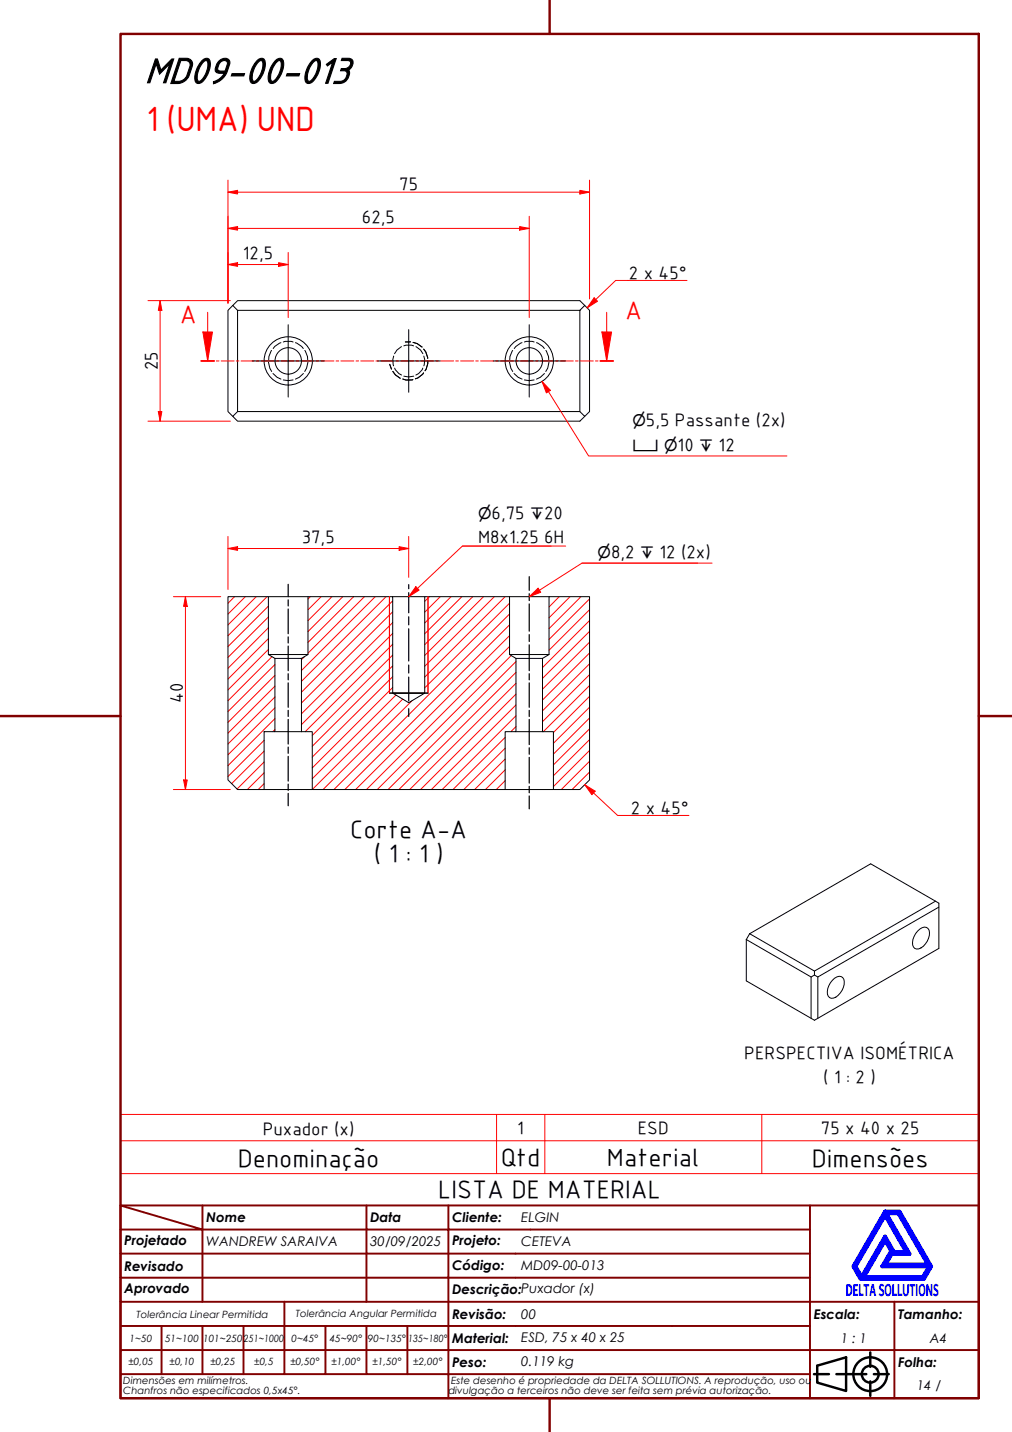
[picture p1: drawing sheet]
<svg xmlns="http://www.w3.org/2000/svg" width="210mm" height="297mm" viewBox="0 0 210 297" stroke-linecap="round" stroke-linejoin="round" font-family="sans-serif">
<!-- layer: Hatch (ABNT) -->
<g fill="none" stroke="#f00" stroke-width=".21">
<path d="M48.6 123.8l-1.3 1.3M50.9 123.8l-3.6 3.6M53.1 123.8l-5.8 5.8M55.4 123.8l-8.1 8.1M55.7 134.7l-8.4 8.4M55.7 132.5l-8.4 8.4M55.7 130.2l-8.4 8.4M55.7 128l-8.4 8.4M55.7 125.7l-8.4 8.4M56.4 136.2l-9.1 9.2M57 137.8l-9.7 9.8M63.2 136.2l-.7 .6"/>
<path d="M64.4 123.8l-.5 .5M66.6 123.8l-2.7 2.7M68.9 123.8l-5 4.9M71.1 123.8l-7.2 7.2M73.3 123.8l-9.4 9.5M75.6 123.8l-11.7 11.7M77.8 123.8l-15.3 15.3M80.1 123.8l-17.6 17.5M81.4 138.1l-16.6 16.7M81.4 135.9l-16.6 16.7M81.4 133.6l-18.1 18.2M81.4 131.4l-18.9 18.9"/>
<path d="M81.4 129.1l-18.9 19M81.4 126.9l-18.9 18.9M81.4 124.6l-18.9 19M89.1 123.8l-1 .9M91.3 123.8l-3.2 3.2M93.6 123.8l-5.5 5.4M95.8 123.8l-7.7 7.7M98 123.8l-9.9 9.9M100.3 123.8l-12.2 12.2M102.5 123.8l-14.4 14.4M104.8 123.8l-16.7 16.6M105.7 134.1l-29.7 29.7"/>
<path d="M105.7 131.9l-31.9 31.9M105.7 129.6l-34.2 34.2M105.7 127.4l-36.4 36.4M105.7 125.1l-17.6 17.6M106 136l-27.7 27.8M107 139.5l-24.3 24.3M107 137.2l-26.5 26.6M116 123.8l-2.1 2.1M118.2 123.8l-4.3 4.4M120.5 123.8l-6.6 6.6M122.3 139.9l-9.8 9.8M122.3 137.7l-9.8 9.8"/>
<path d="M122.3 133.2l-9.8 9.8M122.3 131l-9.8 9.7M122.3 128.7l-9.8 9.8M122.3 126.5l-8.4 8.4M122.3 135.5l-9.8 9.7M122.3 124.2l-8.4 8.4M54.8 158.1l-5.6 5.6M54.8 155.8l-6.8 6.7M54.8 153.6l-7.5 7.5M57 151.3l-.4 .5M57 149.1l-9.7 9.7M57 146.8l-9.7 9.8"/>
<path d="M57 144.6l-9.7 9.7M57 140.1l-9.7 9.7M57 142.3l-9.7 9.8M81.4 142.6l-16.6 16.7M81.4 140.4l-16.6 16.6M82.1 144.2l-17.3 17.3M83.5 145l-18.7 18.8M85.4 145.4l-18.4 18.4M104.8 159.7l-4.1 4.1M104.8 157.4l-6.4 6.4M104.8 155.2l-8.6 8.6M104.8 153l-10.8 10.8"/>
<path d="M107 150.7l-1 1.1M107 148.5l-15.3 15.3M107 146.2l-17.5 17.6M107 144l-19.8 19.8M107 141.7l-22 22.1M122.3 144.4l-7.5 7.5M122.3 142.2l-9.6 9.6M122.3 157.9l-5.9 5.9M122.3 155.7l-7.5 7.5M122.3 153.4l-7.5 7.5M122.3 151.2l-7.5 7.5M122.3 148.9l-7.5 7.5"/>
<path d="M122.3 146.7l-7.5 7.5M54.8 162.5l-1.2 1.3M54.8 160.3l-3.5 3.5M104.8 161.9l-1.9 1.9M122.3 160.2l-3.6 3.6"/>
</g>
<!-- layer: Hidden (ABNT) -->
<g fill="none" stroke="#000" stroke-width=".21">
<path d="M55.7 75.1l.3 1.3 .3 .7M56.3 72.7l-.5 1.3-.1 .6M56.6 77.5l.9 .8 .8 .3M58.3 71.1l-1.3 .8-.3 .4M58.8 70.9l.4-.1 1.6 .1M58.8 78.8l1 .2 1-.2M61.3 71.1l1.3 .8 .3 .4M62.9 77.5l-.8 .8-.8 .3M63.2 72.7l.6 1.3v.6M63.9 75.1l-.3 1.3-.4 .7M80.8 75.6l.4 1M81.5 77l.5 .8 1 .7"/>
<path d="M81.7 73.9l-.2 .7 .1 1.3M81.9 76.4l.8 1.1 .6 .3M83.3 71.9l-1 .7-.5 .8M83.5 78.6l.7 .2 1.4-.1M83.8 71.7l.4-.1 1.6 .1M83.8 78l1 .2 1-.2M85.2 70.9h-1.1M85.7 71l.8 .3 1 .7M86.3 71.9l.9 .7 .5 .8M87.7 76.4l-.9 1.1-.5 .3M87.9 77.4l-1.2 1-.6 .2M87.9 72.4l.4 .6 .4 1.3"/>
<path d="M87.9 73.9l.2 .7-.2 1.3M88.7 74.9v.5l-.5 1.5M105.7 75.1l.3 1.3 .3 .7M106.3 72.7l-.5 1.3-.1 .6M106.6 77.5l.9 .8 .8 .3M108.3 71.1l-1.3 .8-.3 .4M108.8 78.8l1 .2 1-.2M108.8 70.9l.4-.1 1.6 .1M111.3 71.1l1.3 .8 .3 .4M112.9 77.5l-.8 .8-.8 .3M113.2 72.7l.6 1.3v.6M113.9 75.1l-.3 1.3-.4 .7"/>
</g>
<!-- layer: Visible (ABNT) -->
<g fill="none" stroke="#000" stroke-width=".21">
<path d="M48.3 63.4l-1 1v21l1 1M120.3 64.4h-71v21M121.3 63.4l1 1v21l-1 1-1-1v-21zM121.3 63.4l-1-1h-71l-1 1 1 1M120.3 85.4h-71l-1 1 1 1h71l1-1M47.3 123.8h8.4v12l1.3 .8v15.2h-2.2v12h-5.5l-2-2zM55.7 135.8h8.2M55.7 123.8h8.2M57 136.6h5.5M63.9 123.8h17.5v20l3.4 2 3.3-2v-20h17.6v12l1.3 .8v15.2h-2.2v12h-40v-12h-2.3v-15.2l1.4-.8zM81.4 123.8h6.7M105.7 135.8h8.2"/>
<path d="M105.7 123.8h8.2M107 136.6h5.5M57 151.8h5.5M80.8 143.8h8M107 151.8h5.5v-15.2l1.4-.8v-12h8.4v38l-2 2h-5.5v-12h-2.3M54.8 163.8h10M104.8 163.8h10M154.8 194.9v8.6l13.4 7.7M154.8 194.9l13.4 7.8M155.5 193.7l25.1-14.5 14.1 8.2v9.3l-25.8 14.9-.7-.4v-8.5l.7-.4M155.5 193.7l13.4 7.7M155.5 193.7l-.7 1.2"/>
<path d="M190.3 193.1a1.59 1.59 0 0 1 2.2-.5 2.95 2.95 0 0 1-1 3.7 1.35 1.35 0 0 1-2 .1 3.1 3.1 0 0 1 .8-3.3zM194 186.9l-25.1 14.5v.9l.7 .4M194.7 188.2l-25.1 14.5v8.5M172.7 203.3a1.59 1.59 0 0 1 2.1-.5 2.92 2.92 0 0 1-1 3.7 1.32 1.32 0 0 1-2 .1 3.1 3.1 0 0 1 .9-3.3z"/>
<circle cx="59.8" cy="74.9" r="5"/>
<circle cx="59.8" cy="74.9" r="2.74"/>
<circle cx="109.8" cy="74.9" r="5"/>
<circle cx="109.8" cy="74.9" r="2.74"/>
</g>
<!-- layer: Visible Narrow (ABNT) -->
<path d="M80.8 123.8v20M88.8 123.8v20" fill="none" stroke="#f00" stroke-width=".21"/>
<!-- layer: Linha Corte (ABNT) -->
<g fill="none" stroke="#f00" stroke-width=".21">
<path d="M41.7 74.9h2.7M43.1 68.9v6M44.9 74.9h.5M45.9 74.9h2.7M49 74.9h.6M50 74.9h2.7M53.1 74.9h.6M54.1 74.9h2.7M57.3 74.9h.5M58.3 74.9h2.7M61.4 74.9h.6M62.4 74.9h2.7"/>
<path d="M65.6 74.9h.5M66.5 74.9h2.8M69.7 74.9h.6M70.7 74.9h2.7M73.9 74.9h.5M74.8 74.9h2.7M78 74.9h.5M79 74.9h2.7M82.1 74.9h.6M83.1 74.9h2.7M86.3 74.9h.5M87.2 74.9h2.7"/>
<path d="M90.4 74.9h.5M91.4 74.9h2.7M94.5 74.9h.6M95.5 74.9h2.7M98.7 74.9h.5M99.7 74.9h2.7M102.8 74.9h.6M103.8 74.9h2.7M107 74.9h.5M107.9 74.9h2.7M111.1 74.9h.5M112.1 74.9h2.7"/>
<path d="M115.2 74.9h.6M116.2 74.9h2.7M119.4 74.9h.5M120.4 74.9h2.7M123.5 74.9h.5M124.5 74.9h2.7"/>
</g>
<path d="M41.7 74.9h2.7M124.5 74.9h2.7" fill="none" stroke="#f00" stroke-width=".36"/>
<path d="M42.1 68.9h2l-1 6z" fill="#f00"/>
<path d="M42.1 68.9h2l-1 6zM43.1 64.8v4.1M125.8 68.9v6" fill="none" stroke="#f00" stroke-width=".21"/>
<path d="M124.8 68.9h2.1l-1.1 6z" fill="#f00"/>
<path d="M124.8 68.9h2.1l-1.1 6zM125.8 64.8v4.1" fill="none" stroke="#f00" stroke-width=".21"/>
<path d="M25 236.6h178v-5.4h-178v12.2M103 231.2v12.2M113 231.2v12.2M158 231.2v12.2M203 236.6v6.8h-178M25 243.4v6.6h178v-6.6" fill="none" stroke="#f00" stroke-width=".21"/>
<!-- layer: Borda A3/A4 (ABNT) -->
<path d="M25 7h178v283h-178zM114 0v7M0 148.5h25M203 148.5h7M114 290v7" fill="none" stroke="#800000" stroke-width=".51"/>
<path d="M183.6 257.3l1.2 2.2-1.8 3.2h9.7l-1.3 2.2h-12.2zM183.6 252.1l4.4 7.6h-2.6l-1.8-3.2-4.9 8.4-1.3-2.2zM183.6 251.3h3l6.5 11.4-1.5 2.6h-13.1l-1.5-2.6zM183.8 251.7h2.5l6.2 10.6h-8.8l1.3-2.2h3.7zM185 259.7h.2l-.1 .2z" fill="none" stroke="#00f" stroke-width=".8"/>
<!-- layer: 0 -->
<path d="M178.5 265.3h13.1" fill="none" stroke="#000" stroke-width=".21"/>
<g fill="none" stroke="#800000" stroke-width=".4">
<path d="M25 250l17 5h-17M25 250h178v40h-178zM42 255h34v5h17M42 255v15M42 250v5M76 250v5h17v5M93 250v5h75M168 250v20h-143M25 260h51v10M25 275h17M33.5 275v10M50.5 275h-8.5v10"/>
<path d="M59 270v15h-8.5M67.5 275v10h-8.5M76 275v10h8.5M84.5 275v10M93 275h-42.5v10M93 260v5h-68M93 275v10h75M93 260h75M93 275h75M168 265h-75v10M185.5 270v10h17.5M203 270h-35v10h17.5v10"/>
<path d="M25 285h25.5M25 280h143v10M67.5 285h8.5M84.5 285h8.5v5"/>
</g>
<g fill="none" stroke="#000" stroke-width=".51">
<path d="M168.8 285h3.1M169.5 283.3l6-1.8v7l-6-1.7zM173.5 285h6.2M180.5 280.5v3M180.5 286.5v3M181.3 285h3"/>
<circle cx="180.5" cy="285" r="3.5"/>
<circle cx="180.5" cy="285" r="1.75"/>
</g>
<!-- layer: Marca de centro (ISO) -->
<path d="M52.3 74.9h15M59.8 67.4v15M78.3 74.9h13M84.8 68.4v13M102.3 74.9h15M109.8 67.4v15" fill="none" stroke="#000" stroke-width=".21"/>
<path d="M47.3 39.9h2" fill="none" stroke="#f00" stroke-width=".21"/>
<path d="M47.3 39.9l2-.4v.7z" fill="#f00"/>
<path d="M47.3 39.9l2-.4v.7zM120.3 39.9h2" fill="none" stroke="#f00" stroke-width=".21"/>
<path d="M120.3 39.5l2 .4-2 .3z" fill="#f00"/>
<path d="M47.3 37.4v25.5M49.3 39.9h71M120.3 39.5l2 .4-2 .3zM122.3 37.4v24.6M33.2 62.4v2" fill="none" stroke="#f00" stroke-width=".21"/>
<path d="M33.2 62.4l.4 2h-.8z" fill="#f00"/>
<path d="M33.2 62.4l.4 2h-.8zM33.2 85.4v2" fill="none" stroke="#f00" stroke-width=".21"/>
<path d="M32.8 85.4h.8l-.4 2z" fill="#f00"/>
<path d="M47.3 54.9h2M30.7 62.4h17.1M33.2 64.4v21M30.7 87.4h17.1M32.8 85.4h.8l-.4 2z" fill="none" stroke="#f00" stroke-width=".21"/>
<path d="M47.3 54.9l2-.4v.8z" fill="#f00"/>
<path d="M47.3 54.9l2-.4v.8zM57.8 54.9h2" fill="none" stroke="#f00" stroke-width=".21"/>
<path d="M57.8 54.5l2 .4-2 .4z" fill="#f00"/>
<path d="M47.3 52.4v10.5M47.3 47.4h2M49.3 54.9h8.5M57.8 54.5l2 .4-2 .4zM59.8 52.4v13.5" fill="none" stroke="#f00" stroke-width=".21"/>
<path d="M47.3 47.4l2-.4v.7z" fill="#f00"/>
<path d="M47.3 47.4l2-.4v.7zM107.8 47.4h2" fill="none" stroke="#f00" stroke-width=".21"/>
<path d="M107.8 47l2 .4-2 .3z" fill="#f00"/>
<path d="M47.3 44.9v18M49.3 47.4h58.5M107.8 47l2 .4-2 .3zM109.8 44.9v21" fill="none" stroke="#f00" stroke-width=".21"/>
<!-- layer: Eixo de trabalho (ISO) -->
<g fill="none" stroke="#000" stroke-width=".25">
<path d="M109.8 119.6v2.9M59.8 121.2v2.6M59.8 124.4v1.3M59.8 126.3v5.2M59.8 132.1v1.3M59.8 134v5.1M59.8 139.7v1.3M84.8 121.3v.8M84.8 122.9v4.2M84.8 127.9v1.7M84.8 130.4v6.7M84.8 138v1.6"/>
<path d="M109.8 123.2v1.4M109.8 125.3v5.6M109.8 131.6v1.5M109.8 133.8v5.3M109.8 139.7v1.3M59.8 141.7v5M59.8 147.3v1.3M59.8 149.2v5.1M59.8 155v1.3M59.8 156.9v5.1M84.8 140.4v5M84.8 147v1.6"/>
<path d="M109.8 141.7v5M109.8 147.3v1.3M109.8 149.2v5.2M109.8 155.1v1.3M109.8 157.1v5.3M59.8 162.7v1.2M59.8 164.6v2.5M109.8 163.1v1.4M109.8 165.1v2.7"/>
</g>
<path d="M112.4 79.1l1.3 2.1" fill="none" stroke="#f00" stroke-width=".21"/>
<path d="M112.4 79.1l1.8 1.9-.9 .5z" fill="#f00"/>
<path d="M112.4 79.1l1.8 1.9-.9 .5zM113.7 81.2l8.4 13.4h41.1" fill="none" stroke="#f00" stroke-width=".21"/>
<path d="M47.3 113.8h2" fill="none" stroke="#f00" stroke-width=".21"/>
<path d="M47.3 113.8l2-.4v.8z" fill="#f00"/>
<path d="M47.3 113.8l2-.4v.8zM82.8 113.8h2" fill="none" stroke="#f00" stroke-width=".21"/>
<path d="M82.8 113.4l2 .4-2 .4z" fill="#f00"/>
<path d="M47.3 111.3v11M49.3 113.8h33.5M82.8 113.4l2 .4-2 .4zM84.8 111.3v8.5" fill="none" stroke="#f00" stroke-width=".21"/>
<path d="M86.6 122.1l-1.8 1.7" fill="none" stroke="#f00" stroke-width=".21"/>
<path d="M86.3 121.7l.6 .7-2.1 1.4z" fill="#f00"/>
<path d="M95.9 113.3h21.4M114.3 113.3h-18.4l-9.3 8.8M86.3 121.7l.6 .7-2.1 1.4zM111.9 122.4l-2.1 1.4" fill="none" stroke="#f00" stroke-width=".21"/>
<path d="M109.8 123.8l1.8-1.8 .6 .9z" fill="#f00"/>
<path d="M120.7 116.8h27M144.7 116.8h-24l-8.8 5.6M109.8 123.8l1.8-1.8 .6 .9z" fill="none" stroke="#f00" stroke-width=".21"/>
<path d="M38.5 123.8v2" fill="none" stroke="#f00" stroke-width=".21"/>
<path d="M38.5 123.8l.3 2h-.7z" fill="#f00"/>
<path d="M38.5 123.8l.3 2h-.7zM38.5 161.8v2" fill="none" stroke="#f00" stroke-width=".21"/>
<path d="M38.1 161.8h.7l-.3 2z" fill="#f00"/>
<path d="M36 123.8h9.8M38.5 125.8v36M36 163.8h11.8M38.1 161.8h.7l-.3 2z" fill="none" stroke="#f00" stroke-width=".21"/>
<path d="M123.6 62.1l-1.8 1.8" fill="none" stroke="#f00" stroke-width=".21"/>
<path d="M123.2 61.8l.7 .7-2.1 1.4z" fill="#f00"/>
<path d="M142.5 58.2h-14.8l-4.1 3.9M123.2 61.8l.7 .7-2.1 1.4zM121.3 162.8l1.8 1.7" fill="none" stroke="#f00" stroke-width=".21"/>
<path d="M121.3 162.8l2.1 1.3-.6 .8z" fill="#f00"/>
<path d="M121.3 162.8l2.1 1.3-.6 .8zM123.1 164.5l5 4.6h14.8" fill="none" stroke="#f00" stroke-width=".21"/>
<text font-size="81.9" fill="#fff" x="188.7" y="289">.</text>
<text font-size="8.1" x="30" y="17.2">MD09-00-013</text>
<text font-size="7" fill="#f00" x="30.4" y="27.1">1 (UMA) UND</text>
<g font-size="5.4" fill="#f00">
<text x="37.3" y="67">A</text>
<text x="129.7" y="66.1">A</text>
</g>
<g font-size="5.4">
<text x="72.6" y="173.9">Corte A-A</text>
<text x="77.5" y="178.9">( 1 : 1 )</text>
<text x="49.3" y="242">Denominação</text>
<text x="103.9" y="241.8">Qtd</text>
<text x="125.9" y="241.8">Material</text>
<text x="168.4" y="242">Dimensões</text>
<text x="90.9" y="248.5">LISTA DE MATERIAL</text>
</g>
<g font-size="3.9">
<text x="82.8" y="39.3">75</text>
<text x="75.1" y="46.3">62,5</text>
<text x="50.4" y="53.8">12,5</text>
<text x="130.5" y="57.8">2 x 45°</text>
<text x="32.6" y="76.8" transform="rotate(-90 32.6 76.8)">25</text>
<text x="134" y="88.4">5,5 Passante (2x)</text>
<text x="140.5" y="93.5">10</text>
<text x="149.1" y="93.5">12</text>
<text x="102" y="107.7">6,75</text>
<text x="112.9" y="107.7">20</text>
<text x="62.6" y="112.7">37,5</text>
<text x="99.2" y="112.7">M8x1.25</text>
<text x="112.9" y="112.7">6H</text>
<text x="126.7" y="115.7">8,2</text>
<text x="136.8" y="115.7">12 (2x)</text>
<text x="37.9" y="145.9" transform="rotate(-90 37.9 145.9)">40</text>
<text x="130.9" y="168.8">2 x 45°</text>
<text x="154.4" y="219.7">PERSPECTIVA ISOMÉTRICA</text>
<text x="170.8" y="224.6">( 1 : 2 )</text>
<text x="54.5" y="235.3">Puxador (x)</text>
<text x="107.3" y="235.2">1</text>
<text x="132.3" y="235.2">ESD</text>
<text x="170.3" y="235.2">75 x 40 x 25</text>
</g>
<text font-size="3.9" fill="#00f" x="175.4" y="268.8">DELTASOLLUTIONS</text>
<g font-size="3.3">
<text x="131.2" y="88.4">⌀</text>
<text x="131.2" y="93.5">⌴ ⌀</text>
<text x="145" y="93.5">↧</text>
<text x="99.2" y="107.7">⌀</text>
<text x="109.9" y="107.7">↧</text>
<text x="124" y="115.7">⌀</text>
<text x="132.8" y="115.7">↧</text>
</g>
<g font-size="2.8">
<text x="42.8" y="253.5">Nome</text>
<text x="76.8" y="253.5">Data</text>
<text x="93.8" y="253.6">Cliente:</text>
<text x="108.1" y="253.5">ELGIN</text>
<text x="25.8" y="263.6">Revisado</text>
<text x="25.8" y="258.3">Projetado</text>
<text x="42.8" y="258.5">WANDREW SARAIVA</text>
<text x="76.8" y="258.4">30/09/2025</text>
<text x="93.8" y="263.4">Código:</text>
<text x="93.8" y="258.3">Projeto:</text>
<text x="108.1" y="263.5">MD09-00-013</text>
<text x="108.1" y="258.5">CETEVA</text>
<text x="25.8" y="268.3">Aprovado</text>
<text x="93.8" y="268.3">Descrição:Puxador (x)</text>
<text x="93.8" y="273.6">Revisão:</text>
<text x="108.1" y="273.5">00</text>
<text x="168.8" y="273.5">Escala:</text>
<text x="186.3" y="273.5">Tamanho:</text>
<text x="93.8" y="278.6">Material:</text>
<text x="108.1" y="278.5">ESD, 75 x 40 x 25</text>
<text x="174.4" y="278.5">1 : 1</text>
<text x="192.8" y="278.6">A4</text>
<text x="93.8" y="283.5">Peso:</text>
<text x="108.1" y="283.3">0.119 kg</text>
<text x="186.3" y="283.5">Folha:</text>
<text x="190.2" y="288.4">14 / 14</text>
</g>
<g font-size="2.1">
<text x="28.3" y="273.3">Tolerância Linear Permitida</text>
<text x="61.4" y="273.1">Tolerância Angular Permitida</text>
<text x="26.9" y="278.3">1~50</text>
<text x="34.2" y="278.3">51~100</text>
<text x="42.1" y="278.3">101~250</text>
<text x="50.5" y="278.3">251~1000</text>
<text x="60.5" y="278.3">0~45°</text>
<text x="68.4" y="278.3">45~90°</text>
<text x="76.3" y="278.3">90~135°</text>
<text x="84.7" y="278.3">135~180°</text>
<text x="25.6" y="287.1">Dimensões em milímetros.</text>
<text x="26.6" y="283.2">±0,05</text>
<text x="35.2" y="283.2">±0,10</text>
<text x="43.6" y="283.2">±0,25</text>
<text x="52.7" y="283.2">±0,5</text>
<text x="60.2" y="283.2">±0,50°</text>
<text x="68.7" y="283.2">±1,00°</text>
<text x="77.2" y="283.2">±1,50°</text>
<text x="85.7" y="283.2">±2,00°</text>
<text x="93.6" y="287.1">Este desenho é propriedade da DELTA SOLLUTIONS. A reprodução, uso ou</text>
<text x="25.6" y="289.2">Chanfros não especificados 0,5x45°.</text>
<text x="93" y="289.2">divulgação a terceiros não deve ser feita sem prévia autorização.</text>
</g>
</svg>
